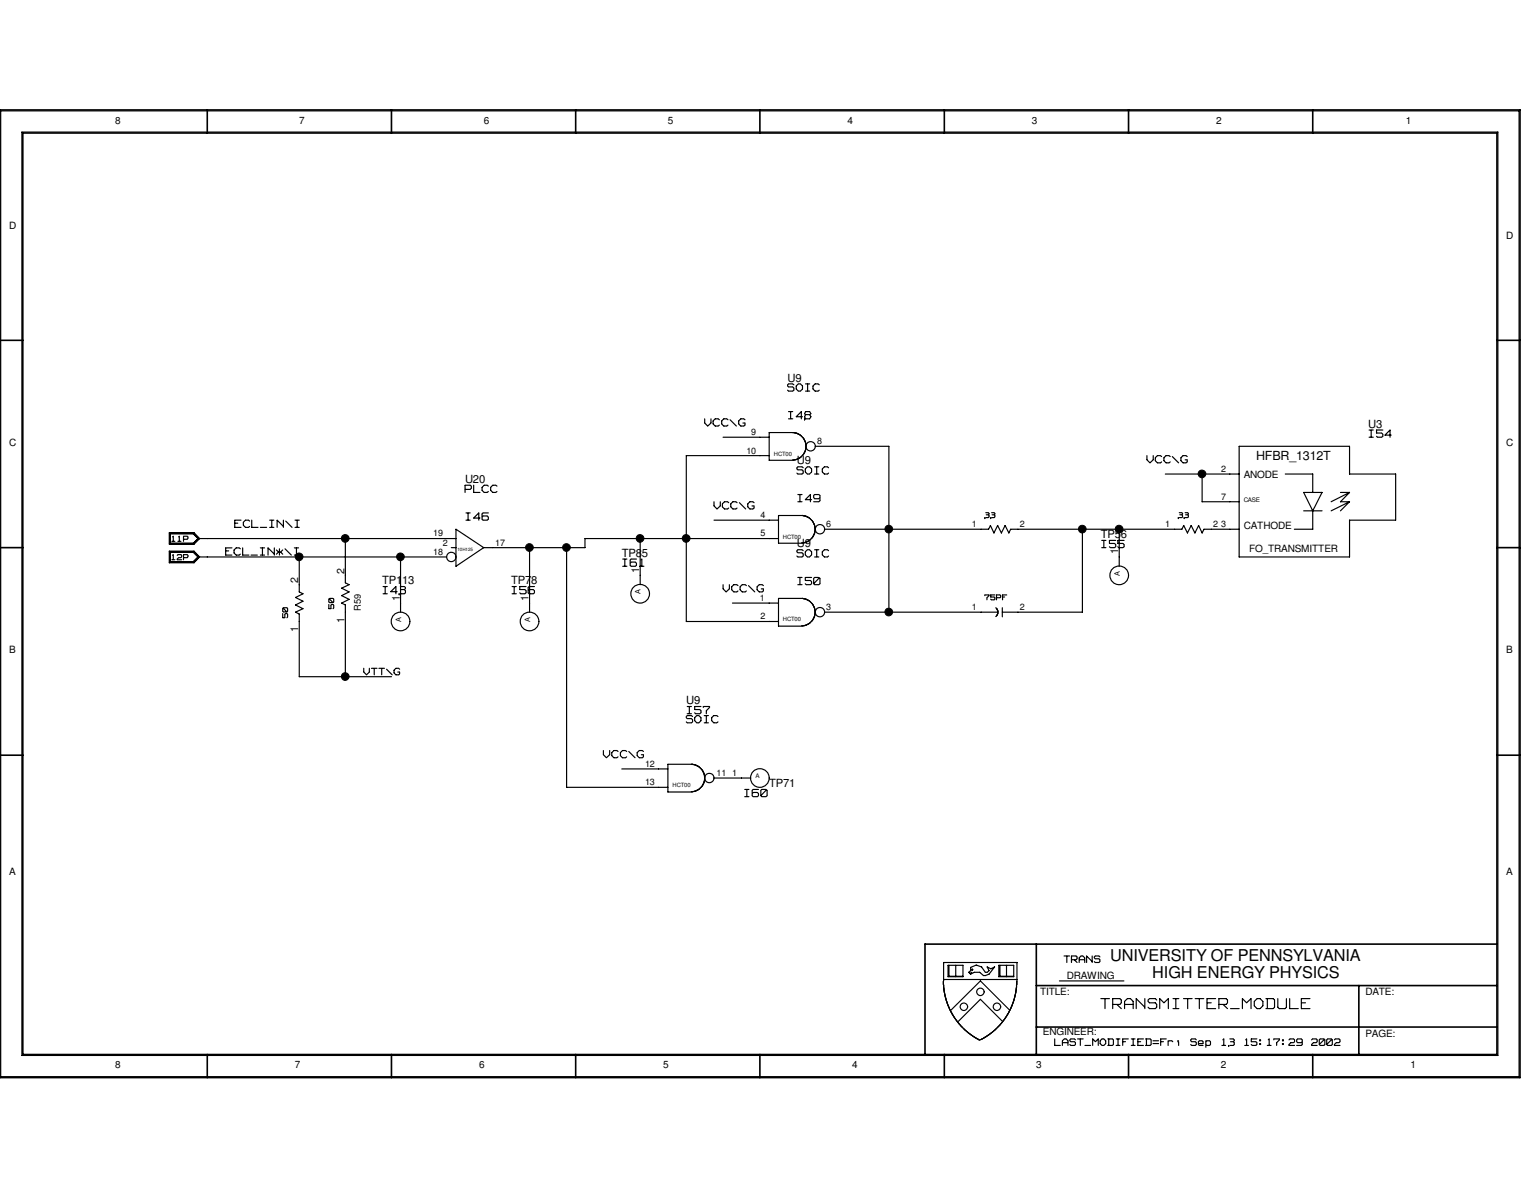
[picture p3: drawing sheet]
<svg xmlns="http://www.w3.org/2000/svg" width="279mm" height="216mm" viewBox="0 0 279 216" stroke-linecap="round" stroke-linejoin="round" font-family="sans-serif">
<g fill="none" stroke="#000" stroke-width=".3">
<path d="M0 20h276.3v175.8h-276.3zM37.7 20v4.2M71.2 20v4.2M104.6 20v4.2M138.1 20v4.2M171.7 20v4.2M205.1 20v4.2M238.6 20v4.2M4.1 24.2h268v167.4h-268zM0 61.8h4.1M272.1 61.8h4.2M0 99.5h4.1"/>
<path d="M272.1 99.5h4.2M0 137.2h4.1M272.1 137.2h4.2M188.4 179.1h83.7M188.4 171.6v20M247 179.1v12.5M272.1 171.6h-104v19.9M37.7 191.6v4.2M71.2 191.6v4.2M104.6 191.6v4.2M138.1 191.6v4.2M171.7 191.6v4.2"/>
<path d="M188.4 186.6h83.7M205.1 191.6v4.2M238.6 191.6v4.2"/>
</g>
<g fill="none" stroke="#000" stroke-width=".21">
<path d="M.1 20.2h276v175.5h-276zM4 24h268.3v167.8h-268.3zM128.1 76.1v.7M128.1 76.9l.5 .5M129.2 76.1v.7M129.2 76.9l-.5 .5M129.6 77l.4 .4M129.6 76.5v.5M130 76.1l-.4 .4M130 76.1h.5M130 77.4h.5M130.6 76.1l.2 .2"/>
<path d="M130.8 77.3l-.2 .1M131.2 76.5v.5M131.2 77l.4 .4M131.4 79.5h8.4M131.6 76.1l-.4 .4M131.6 76.1h.5M131.6 77.4h.5M132.1 76.1l.2 .2M132.3 77.3l-.2 .1M132.7 76.3l1.2 1.1M134.3 76.5v.5M134.3 77l.4 .4"/>
<path d="M134.7 76.1l-.4 .4M134.7 76.1h.5M134.7 77.4h.5M135 76.9h.4M135.2 76.1l.2 .2M135.4 77.3l-.2 .1M135.4 76.9v.3M143.2 69.9v.2M143.2 70.1l.1 .2M143.2 70.9l.1 .2M143.3 69.8l-.1 .1M143.3 76.1h.8"/>
<path d="M143.3 74.8h.8M143.4 69.8h.7M143.4 71.1h.7M143.4 70.3h.7M143.7 74.8v1.3M144.1 69.8l.2 .1M144.1 70.3l.2 .2M144.3 70.6v.3M144.3 70.9l-.2 .2M144.7 70.7l.4 .4M144.8 75.7h1.1M144.9 78.8l.9 .5"/>
<path d="M145 78.8l-.7-.2h-4.5v5.1h4.2M145.1 69.8l-.4 .3v.6M145.2 69.8h.3M145.2 71.1h.3M145.2 79h.1M145.5 69.8l.4 .3v.6M145.7 74.8v1.3M145.7 74.8l-1 .9M145.8 79.4l.4 .5M145.9 70.7l-.4 .4M146.2 79.8l.1 .2M146.3 76.1h.1"/>
<path d="M146.4 74.8l-.1 .4 .1 .2-.1 .3 .1 .4M146.4 69.8h.8M146.4 71.1h.8M146.5 76.1h.7M146.5 74.8h.7M146.5 75.4h.7M146.8 69.8v1.2M147.2 74.8l.2 .4-.2 .2 .2 .3-.2 .4M147.8 70.7l.4 .4M148.2 69.8l-.4 .4v.5M148.2 69.8h.5M148.2 71.1h.5"/>
<path d="M148.7 69.8l.2 .1M148.9 70.9l-.2 .2M248.9 79.5h.7M248.9 78.1h.7M249.3 78.2v1.2M250.2 79.3l.2 .2M250.2 78.1v.6M250.3 78.7h.8M250.3 78.1h1.1M250.4 79.5h.7M251.2 78.7l.2 .2M251.4 79.3l-.2 .2"/>
<path d="M251.4 79v.2M251.8 79.1h1.1M252.7 78.2v1.3M252.7 78.1l-.9 1M30.8 96.8h4.5l1 1.1-1 1h-4.5zM30.8 96.9h4.4l1 1-1 .9h-4.4zM30.9 96.9h4.3l.9 1-.9 .9h-4.3zM30.9 97h4.2l.9 .9-.9 .8h-4.2zM31.2 98.4h.6M31.5 97.5l-.1 .1M31.5 97.5v.8M32.3 98.4h.6"/>
<path d="M32.6 97.5l-.1 .1M32.6 97.5v.8M33.4 97.5v.9M33.4 97.5h.6M33.4 98h.6M34 97.5l.2 .1M34.2 97.6v.2M34.2 97.8l-.2 .2M36 97.9h46.9M41 99.6h1.2M41 99.6v1.3M42.5 100v.5"/>
<path d="M42.7 94.5h1.1M42.7 94.6v1.2M42.7 95.8h1.1M42.7 95.1h.5M43.4 99.6h-.4l-.5 .3M43.5 99.6l.2 .1M44.1 99.6v1.3M44.2 95v.4M44.2 95.5l.4 .3M44.6 94.5l-.4 .4M44.7 94.5h.4M44.7 95.8h.4"/>
<path d="M45.2 94.5l.2 .2M45.4 95.7l-.2 .1M45.8 94.5v1.3M45.8 95.8h1.1M47.3 99.6h.8M47.3 95.8h1.2M47.7 99.6v1.2M48.7 99.6l1.1 1.1M48.7 99.6v1.3M49 94.5h.8M49 95.8h.8M49.4 94.6v1.2"/>
<path d="M49.9 99.6v1.3M50.2 99.9l.4 .4M50.4 94.5l1.1 1.1M50.4 94.6v1.2M50.8 99.7v1.2M51.4 99.9l-.4 .4h-.3M51.5 94.5v1.3M51.8 99.7l1.2 1.2M51.9 94.7l1.2 1.1M53.5 99.6h.8M53.6 94.5h.8M53.6 95.8h.8"/>
<path d="M53.9 99.6v1.2M54 94.6v1.2M62.8 97.9v8l.7 .4-1.4 .6 1.4 .7-1.4 .6 1.4 .7-1.4 .7 .7 .3v13.1M82 99.5h.9M82.9 96.2l5 3.3-5 3.4zM84.5 88.2h.9M84.5 88.2v1.3M84.6 88.9h.8M84.7 94.5h.8M84.7 93.2h.8M85.1 93.3v1.2M85.5 88.2l.2 .1"/>
<path d="M85.7 88.4v.3l-.2 .2M86.1 88.2v1.3M86.1 94.1h1.1M86.1 89.5h1.1M87 93.3v1.2M87 93.2l-.9 .9M87.6 94.4l.2 .1M87.6 88.6v.5M87.6 93.4v.9M87.6 89.1l.4 .4M87.8 93.8l-.1 .1M87.8 93.2l-.2 .2"/>
<path d="M87.8 93.8h.7M87.8 94.5h.7M87.8 93.2h1M88 88.2l-.4 .4M88.1 89.5h.4M88.1 88.2h.4M88.6 93.8l.2 .2M88.6 88.2l.2 .1M88.8 94v.3M88.8 94.4l-.2 .1M88.8 89.3l-.2 .2M89.2 88.6v.5"/>
<path d="M89.2 89.1l.4 .4M89.6 88.2l-.4 .4M89.6 89.5h.5M89.6 88.2h.5M90.1 88.2l.2 .1M90.3 89.3l-.2 .2M96.3 99.5v11.8M103 99.5v43.6h18.4M116.4 97.9v8.4M129.8 91.9l.5 .6M129.8 94.5h11.7M129.8 91.2v.7"/>
<path d="M130.9 91.2v.7M130.9 91.9l-.6 .6M131.3 91.6v.5M131.3 92.1l.4 .4M131.7 91.2l-.4 .4M131.7 91.2h.5M131.7 92.5h.5M132.2 91.2l.3 .2M132.5 92.3l-.3 .2M132.8 91.6v.5M132.8 92.1l.4 .4M133.2 91.2l-.4 .4"/>
<path d="M133.3 91.2h.4M133.3 92.5h.4M133.8 91.2l.2 .2M134 92.3l-.2 .2M134.4 91.4l1.2 1.1M135.9 91.6v.5M135.9 92.1l.4 .4M136.3 91.2l-.4 .4M136.4 91.2h.4M136.4 92.5h.4M136.7 91.9h.3M136.9 91.2l.2 .2"/>
<path d="M137.1 92.3l-.2 .2M137.1 91.9v.4M139.8 82.8h-15v30.1h16.7M141.5 97.9h-35.2v1.6h-18.4M144.9 85v.2M144.9 85.2l.1 .2M144.9 86l.1 .1M145 83.4h.1M145 84.8l-.1 .2M145 99.9l-.1 .1M145 91.2h.8M145 89.9h.8"/>
<path d="M145.1 84.8h.7M145.1 86.1h.7M145.1 99.9h.7M145.1 85.4h.7M145.2 83.3h.1M145.4 89.9v1.2M145.8 82.9l-.9 .6-.8 .1M145.8 84.8l.2 .2M145.8 85.4l.2 .2v.3M145.8 99.9l.2 .2M146 86l-.2 .1M146.2 82.3l-.4 .5"/>
<path d="M146.3 80.1l.2 .5v.8l-.3 1M146.3 80v.1M146.3 80.1h.1M146.3 82.1h.1M146.4 85.3v.4M146.4 85.8l.4 .3h.3M146.4 98.6h.1M146.4 90.8h1.1M146.6 93.9h.1M146.7 98.4h.1M146.8 94h.1M147 98.3h.1"/>
<path d="M147.1 94.1h.1M147.1 84.8h-.3l-.4 .4M147.1 99.9h-.3l-.4 .4M147.2 84.8l.3 .4M147.2 99.9l.3 .4M147.3 89.9v1.3M147.3 89.9l-.9 .9M147.4 94.4l-.4-.3-1-.4h-4.5v5h4.2M147.4 98l-.9 .6-.8 .1M147.4 94.4l.5 .7 .3 .8-.1 .8-.2 .6M147.5 85.3v.4M147.5 85.8l-.3 .3"/>
<path d="M147.7 94.7h.1M147.8 97.5h.1M147.9 97.4l-.5 .5M147.9 95h.1M147.9 97.3v.1M147.9 90.1v.3M147.9 97.2v.1M147.9 90.4l.2 .2M147.9 91.2h.9M148 95.2v.1M148 95.4l.1 .1M148.1 96.9h-.1"/>
<path d="M148.1 89.9l-.2 .1M148.1 84.8h.7M148.1 86.1h.7M148.1 99.9h.7M148.1 90.6h.7M148.1 89.9h.7M148.2 81.1h13.4v30.2M148.5 84.9v1.2M148.5 99.9v1.3M148.8 89.9l.3 .1M149 90.5l-.2 .1M149.1 91l-.3 .2"/>
<path d="M149.1 90.1v.9M149.5 85.8l.4 .3h.5M149.5 85.3v.4M149.9 96.2h29.8l.3-.7 .7 1.4 .7-1.4 .6 1.4 .7-1.4 .7 1.4 .3-.7h31.1l.4-.7 .7 1.4 .6-1.4 .7 1.4 .7-1.4 .6 1.4 .4-.7h6.4M150.4 84.8h-.5l-.4 .4M150.4 99.9h-.5l-.4 .4M150.4 84.8l.2 .2M150.4 99.9l.2 .2M150.6 86l-.2 .1M179 94.1h.1M179.2 94.1h.4M179.2 93.2h.4"/>
<path d="M179.3 93.6h.3M179.7 93.2l.1 .1M179.7 93.6l.1 .1M179.8 93.3v.1M179.8 93.7v.2M179.8 93.9l-.1 .2M179.8 93.4l-.1 .2M180.1 94.1h.1M180.3 94.1h.4M180.3 93.2h.4M180.3 93.6h.4M180.7 93.2l.1 .1"/>
<path d="M180.8 93.6v.1M180.8 93.3v.1M180.8 93.7v.2M180.8 93.9l-.1 .2M180.8 93.4l-.1 .2M196.8 96.2v15.1h-14.6M200.3 98.2h.7M200.3 99.5h.7M200.7 98.3v1.2M201.7 99.4l.1 .1M201.7 98.2v.6M201.7 98.2h1.1"/>
<path d="M201.7 98.8h.9M201.9 99.5h.7M202.6 98.8l.2 .2M202.8 99.4l-.2 .1M202.8 99v.3M203.2 99.4l.2 .1M203.2 98.2v.6M203.2 98.2h1.1M203.2 98.8h.9M203.4 99.5h.7M203.5 96.2v6.7M204.1 98.8l.2 .2"/>
<path d="M204.3 99.4l-.2 .1M204.3 99v.3M208.5 83.6l.5 .5M208.5 82.8v.7M209.6 82.8v.7M209.6 83.6l-.6 .5M210 83.2v.5M210 83.7l.4 .4M210.4 82.8l-.4 .4M210.4 82.8h.5M210.4 84.1h.5M210.9 82.8l.3 .2"/>
<path d="M211.2 83.9l-.3 .2M211.6 83.2v.5M211.6 83.7l.4 .4M211.8 86.1h13.5M212 82.8l-.4 .4M212 82.8h.5M212 84.1h.5M212.5 82.8l.2 .2M212.7 83.9l-.2 .2M213.1 83l1.1 1.1M214.2 94.1h.1M214.4 93.2h.4l.2 .1"/>
<path d="M214.7 83.2v.5M214.7 83.7l.4 .4M214.9 93.6l.1 .1M215 93.9l-.6 .2M215 93.4l-.5 .2M215 93.3v.1M215 93.7v.2M215.1 82.8l-.4 .4M215.1 82.8h.5M215.1 84.1h.5M215.3 94.1h.1M215.4 83.6h.4"/>
<path d="M215.4 94.1h.5M215.4 93.2h.5M215.5 93.6h.4M215.6 82.8l.2 .2M215.8 83.9l-.2 .2M215.8 83.6v.3M215.9 93.2l.1 .1M215.9 93.6l.1 .1M216 93.3v.1M216 93.7v.2M216 93.9l-.1 .2M216 93.4l-.1 .2"/>
<path d="M218.5 86.1v5.1h6.8M225.3 81.1h20v5h8.4v8.4h-8.4v6.7h-20zM233.6 86.1h5v3.4M237 89.5h3.3l-1.7 3.3zM237 92.8h3.3M238.6 92.8v3.4h-3.3M243.7 89.5h1.6M245.3 89.5l-3.3 1.7M245.3 89.5l-1.6 1.7h1.6M245.3 91.2l-1.6 1.6M245.3 91.2l-3.3 1.6M30.8 100.2h4.5l1 1-1 1.1h-4.5z"/>
<path d="M30.8 100.2h4.4l1 1-1 1h-4.4zM30.9 100.3h4.3l.9 .9-.9 .9h-4.3zM30.9 100.4h4.2l.9 .8-.9 .9h-4.2zM31.2 101.7h.6M31.5 100.8l-.1 .1M31.5 100.8v.9M32.2 101.6v.1M32.3 101.7h.7M32.3 100.8l-.1 .1M32.4 100.8h.5M32.5 101.3l-.3 .3M32.5 101.3h.4"/>
<path d="M32.9 100.8l.1 .1M33 101v.1M33 101.2l-.1 .1M33.4 100.8h.6M33.4 100.8v.9M33.4 101.3h.6M34 100.8l.2 .1M34.2 101.2l-.2 .1M34.2 101v.1M36 101.2h45.2M41.1 100.9h1.1M41.1 100.1h.5"/>
<path d="M42.5 100.5l.5 .4h.4M43.7 100.7l-.2 .2M44.2 100.9h1.1M45.6 100.9h1.2M47.3 100.9h.8M50.6 100.4l-.4 .3M51.1 100.4l.3 .3M51.4 111.1l.1 .1M51.4 110.6v.4M51.4 111.5v.7M51.4 112.3h.4M51.5 110.5v.1"/>
<path d="M51.5 110.4l-.1 .2M51.6 110.6l.5 .6M51.6 110.4h.5M51.6 111.2h.5M51.8 111.7v.5M51.9 111.5l-.1 .1M51.9 111.5h.2M52.2 110.4l.1 .2M52.2 111.5l.1 .1M52.3 111.1l-.1 .1M52.3 112.1l-.1 .2M52.3 110.6v.4"/>
<path d="M52.3 111.7v.4M53.5 100.9h.8M54.4 101.2v6.4l.7 .3-1.4 .7 1.4 .7-1.4 .6 1.4 .7-1.4 .7 .7 .3v11.4h16.8M59.8 109.4l.1 .1M59.8 108.9v.4M59.8 109.9v.7M59.8 110.6h.4M59.9 108.8v.1M59.9 108.8l-.1 .1M59.9 108.8h.6M59.9 108.9l.6 .6M59.9 109.5h.6"/>
<path d="M60.2 110v.6M60.3 109.9l-.1 .1M60.3 109.9h.2M60.5 108.8l.2 .1M60.5 109.9l.2 .1M60.7 109.4l-.2 .1M60.7 110.5l-.2 .1M60.7 108.9v.4M60.7 110v.4M69.6 107.9h.8M69.6 106.6h.8M70 106.6v1.3"/>
<path d="M71 107.5l1-.9v1.3M71.1 107.5h1.1M72.6 107.9h.1M72.8 107.9h.6M72.8 106.6h.6M72.8 101.2v10.1M72.9 107.1h.5M73.5 106.6l.2 .2M73.5 107.2l.2 .2M73.7 106.8v.1M73.7 107.4v.3M73.7 107.7l-.2 .2"/>
<path d="M73.7 107l-.2 .1M93.1 107.9h.8M93.1 106.6h.8M93.5 106.6v1.3M94.5 107.7l.2 .2M94.5 106.6v.5M94.5 107.1h.9M94.5 106.6h1.1M94.7 107.9h.7M95.4 107.1l.2 .3M95.6 107.7l-.2 .2M95.6 107.4v.3"/>
<path d="M96 107.7l.2 .2M96 106.8v.9M96.2 107.1l-.1 .2M96.2 106.6l-.2 .2M96.2 107.9h.7M96.2 107.1h.7M96.2 106.6h1M96.9 107.1l.3 .3M97.2 107.4v.3M97.2 107.7l-.3 .2M113.2 102.9h.8M113.2 101.6h.8"/>
<path d="M113.6 101.6v1.3M114.6 102.7l.1 .2M114.6 101.8v.9M114.7 102.2l-.1 .1M114.7 101.6l-.1 .2M114.8 102.9h.6M114.8 102.2h.6M114.8 101.6h.9M115.5 102.2l.2 .2M115.7 102.4v.3M115.7 102.7l-.2 .2M116.3 102.9h.8"/>
<path d="M116.7 101.6l-.2 .2M116.7 101.6v1.3M131.4 107l.6 .5M131.4 106.3v.7M132.6 106.3v.7M132.6 107l-.6 .6M133 107.2l.4 .4M133 106.7v.4M133.1 109.6h8.4M133.4 106.3l-.4 .3M133.4 106.3h.5M133.4 107.6h.5"/>
<path d="M133.9 106.3l.3 .1M134.2 107.4l-.3 .2M134.5 106.7v.4M134.5 107.2l.4 .4M134.9 106.3l-.4 .3M135 106.3h.4M135 107.6h.4M135.5 106.3l.2 .1M135.7 107.4l-.2 .2M136.1 106.4l1.1 1.2M137.6 106.7v.4M137.6 107.2l.4 .4"/>
<path d="M138 106.3l-.4 .3M138 106.3h.5M138 107.6h.5M138.4 107h.3M138.6 106.3l.2 .1M138.8 107.4l-.2 .2M138.8 107v.4M144.9 100.1v.1M144.9 100.3l.1 .2M144.9 101l.1 .2M145 106.3h.8M145 104.9h.8"/>
<path d="M145.1 101.2h.7M145.1 100.5h.7M145.4 105v1.2M145.8 100.5l.2 .2M146 100.7v.3M146 101l-.2 .2M146.4 100.3v.5M146.4 104.9v.6M146.4 106.1l.2 .2M146.4 100.8l.4 .4h.3M146.4 104.9h1.1M146.4 105.5h.9"/>
<path d="M146.6 113.6h.1M146.6 106.3h.7M146.6 109h.1M146.9 109.1l.5 .4M146.9 113.4l-.5 .3h-.7M147 109.1l-1-.3h-4.5v5h4.2M147.1 113.3h.1M147.3 105.5l.2 .2M147.4 113l-.6 .5M147.4 109.5l.6 .8M147.5 106.1l-.2 .2M147.5 100.3v.5"/>
<path d="M147.5 105.7v.3M147.5 100.8l-.3 .4M147.7 112.7h.1M147.8 110h.1M147.9 112.4h.1M147.9 105.2v.8M147.9 106.1l.2 .2M148 110.2v.1M148 110.4l.2 .6-.1 .8-.3 .8-.4 .4M148 110.3v.1M148 112.1v.1M148 110.5h.1"/>
<path d="M148.1 112h-.1M148.1 104.9l-.2 .2M148.1 101.2h.7M148.1 106.3h.7M148.1 104.9h.7M148.8 105.2l-.8 .8M148.8 105.1h.2M148.8 104.9l.3 .2M149.1 106.1l-.3 .2M149.1 105.2v.8M149.5 100.8l.4 .4h.5M149.5 100.3v.5"/>
<path d="M149.9 111.3h31.5M150.6 101l-.2 .2M179 108.1v.1M179.1 108.1h.6M179.4 108.7v.3M179.7 108.3l-.3 .3M179.8 108.1v.1M180.1 108.9l.1 .1M180.1 108.1v.4M180.1 108.5h.6M180.1 108.1h.7M180.3 109h.4"/>
<path d="M180.7 108.5l.1 .1M180.8 108.9l-.1 .1M180.8 108.7v.1M181 110.4l.1 .1M181.1 112l-.1 .1M181.1 110.5l.3 .5v.5l-.3 .5M181.1 108.1h.6M181.1 108.2v.8M181.2 108.6h.5M181.2 111.8h.1M181.3 110.8v.1M181.8 108.1l.1 .1"/>
<path d="M181.9 108.3l-.1 .3M182.2 110.4v1.7M182.2 108.2v.8M182.2 108.1h.8M182.3 108.5h.3M66.1 122.1l.5 .5M66.1 121.5v.6M67.1 121.5v.6M67.1 122.1l-.5 .5M67.5 121.5h1M68 121.5v1.1M68.9 121.5h1"/>
<path d="M69.4 121.5v1.1M70.3 121.6l1 1M71.6 121.8v.5M71.6 122.3l.4 .3M72 121.5l-.4 .3M72 121.5h.4M72 122.6h.4M72.3 122.1h.3v.3M72.5 121.5l.1 .1M72.6 122.5l-.1 .1M109.7 137.2l.5 .5M109.7 136.4v.7"/>
<path d="M110.8 136.4v.7M110.8 137.2l-.6 .5M111.2 136.8v.5M111.2 137.3l.4 .4M111.6 136.4l-.4 .4M111.6 136.4h.5M111.6 137.7h.5M112.1 136.4l.3 .2M112.4 137.5l-.3 .2M112.8 136.8v.5M112.8 137.3l.4 .4M113 139.7h8.4"/>
<path d="M113.2 136.4l-.4 .4M113.2 136.4h.5M113.2 137.7h.5M113.7 136.4l.2 .2M113.9 137.5l-.2 .2M114.3 136.6l1.1 1.1M115.8 136.8v.5M115.8 137.3l.4 .4M116.2 136.4l-.4 .4M116.2 136.4h.5M116.2 137.7h.5M116.6 137.2h.3"/>
<path d="M116.8 136.4l.2 .2M117 137.2v.3l-.2 .2M124.8 130.2v.2M124.8 130.4l.1 .2M124.8 131.2l.1 .2M124.9 130l-.1 .2M124.9 128.4h.8M124.9 129.7h.8M125 130h.6M125 131.4h.6M125 130.6h.6M125.3 128.4v1.3"/>
<path d="M125.7 130l.2 .2M125.7 130.6l.2 .2M125.9 130.9v.2M125.9 131.2l-.2 .2M126.3 129.5l.1 .2M126.3 131l.4 .4M126.3 128.4v.5M126.3 130.5v.4M126.3 128.4h1.1M126.3 128.9h.9M126.5 139.1h.1M126.5 129.7h.7"/>
<path d="M126.7 130l-.4 .4M126.7 130h.3l.4 .4M126.7 139.2h.1M127 139.4h.1M127.2 128.9l.2 .3M127.3 139.6l-.6-.5-.8-.2h-4.5v5h4.2M127.4 139.7l.3 .3 .4 1.1-.1 1.1-.6 .9M127.4 131l-.4 .4h-.3M127.4 129.2v.3l-.2 .2M127.4 130.5v.4M127.6 139.9v.1M127.8 128.4v.2"/>
<path d="M127.9 128.4h1M128 130h.8M128 131.4h.8M128.4 129.2v.5M128.4 130.1v1.2M128.9 128.6l-.5 .6M129 128.4v.2M129.4 130.5v.4M129.4 131l.4 .4M129.8 130l-.4 .4M129.8 130h.5M129.8 131.4h.5"/>
<path d="M130.3 130l.2 .2M130.5 131.2l-.2 .2M126.6 143.7h-.1M126.7 143.6h.1M126.9 143.5h.1M127.3 143.2l-.9 .6-.8 .1M127.7 142.7h.1M127.8 140.2v.1M127.8 142.5h.1M127.9 140.5h.1M129.8 141.4h6.7M135.4 144.8h.7"/>
<path d="M135.4 143.5h.7M135.8 143.5v1.2M136.7 144.6l.2 .2h.7M136.7 143.7v.9M137.6 144h-.7l-.1 .2M137.7 144l.2 .2M137.9 144.3v.3M137.9 144.6l-.2 .2M137.9 143.5h-1l-.2 .1M138.3 144.6l.2 .2M138.3 143.7v.9M138.5 143.5l-.2 .1"/>
<path d="M138.5 144.8h.7M138.5 143.5h.7M139.2 143.7l-.9 .9M139.2 143.6h.2M139.2 143.5l.2 .1M139.4 144.6l-.2 .2M139.4 143.7v.9M171.5 178.9v.1M171.5 178h13.4M172.3 175.4h2.7v2.1h-2.7zM172.5 175.4v2h2.5M173.7 175.4v2.1"/>
<path d="M176.4 175.8l1.1-.4 .9 .3 .7 1h.4l.3-.3-.3-.7 .6 .4 .7-.4-1 1.3-.7 .3h-.3l-.7-.6h-1l-.7 .3-.3-.3 .3-.3zM176.7 176.7l-.4 .2M176.8 176.2h-.1v.1h.1M181.6 175.4h2.7v2.1h-2.7zM181.8 175.4v2h2.5M183 175.4v2.1M184.8 178.3l-.2 2.5-.7 2.1M184.9 174.9v3.4M184.9 174.9h-13.4l.1 5.2 .4 1.6 .8 2.1M192.6 178.3h11.7M193.4 173.7h1M193.9 173.8v1.1"/>
<path d="M194.8 173.7h.8M194.8 173.8v1.1M194.8 174.4h.8M195.3 174.5l.5 .4M195.6 173.7l.2 .2M195.8 174.2l-.2 .2M195.8 173.9v.3M196.2 174.1v.8M196.2 174.4h.9M196.5 173.7l-.3 .4M196.6 173.7h.2M196.8 173.7l.4 .4"/>
<path d="M197.2 174.1v.8M197.5 173.7l1 1M197.5 173.8v1.1M198.5 173.7v1.2M198.9 173.9v.1M198.9 174.1l.2 .1M198.9 174.8l.2 .1M199.1 173.7l-.1 .2M199.1 173.7h.6M199.1 174.9h.6M199.1 174.2h.6M199.8 173.7l.1 .2"/>
<path d="M199.8 174.2l.1 .2M199.9 174.5v.2M199.9 174.8l-.1 .1M172.1 182.2h.1M172.3 182.6h.1M172.4 182.8h.1M172.7 183.5h.1M172.8 183.7l.1 .2M172.8 183.6l5.4-5.3 5.4 5.3M172.9 183.9l.3 .6M172.9 183.9h.1M173 184v.1"/>
<path d="M173.1 184.3h.1M173.2 184.5l.5 .6M173.2 184.5h.1M173.3 184.6v.1M173.5 185h.1M173.7 185.2l1.3 1.6M173.7 185.1v.1M173.9 185.4v.1M174.2 185.6l4-4 4 4M174.3 186v.1M175 186.8l1.5 1.3 1.3 .7M175.8 187.5h.1"/>
<path d="M176.4 188h.1M176.8 188.3h.1M177.2 188.5h.1M177.4 188.6h.1M177.7 188.8l.4 .2M178 189h.1M178.5 188.8l-.3 .2M178.7 188.7h.1M179 188.5h.1M179.4 188.3h.1M179.7 188h.1M180.3 187.7h.1"/>
<path d="M181.3 186.8l-1.3 1.1-1.6 .9M182.2 185.7h.1M182.6 185.2h.1M182.9 184.8h.1M183.1 184.4v.1M183.3 184.1h.1M183.4 183.9h.1M183.7 183.3v.1M183.7 183.3l-1 1.8-1.4 1.6M183.7 183.3h.1M183.9 182.8l-.2 .5M184 182.7h.1"/>
<path d="M184.1 182.3v.1M184.5 181h.1M191.7 188.8v1.2M191.8 190h.9M193.1 189.2v.8M193.2 189.5h.9M193.5 188.8l-.4 .3M193.5 188.8h.3l.3 .3M194.1 189.2v.8M194.5 189v.1M194.5 189.1l.1 .2M194.5 189.8l.1 .2"/>
<path d="M194.6 188.8l-.1 .1M194.7 188.8h.6M194.7 189.3h.6M194.7 190h.6M195.3 188.8l.2 .2M195.3 189.3l.2 .2M195.5 189.5v.3M195.5 189.8l-.2 .2M195.9 188.8h1M196.4 188.8v1.2M197.2 190h1M199.1 189.3l-.5-.5v1.2"/>
<path d="M199.1 189.3l.5-.5v1.2M200 189.2v.4M200 189.7l.3 .3M200.1 181.5h1.6M200.3 188.8l-.3 .3M200.4 188.8h.2M200.4 190h.2M200.7 188.8l.3 .3M200.9 181.5v1.8M201 189.2v.4M201 189.7l-.3 .3M201.4 188.8h.8"/>
<path d="M201.4 190h.8M201.5 188.8v1.1M202.2 188.8l.2 .2M202.3 181.5h1.2M202.3 181.5v1.8M202.3 182.5h1.2M202.4 189.8l-.2 .2M202.4 189v.8M202.9 188.8h.7M202.9 190h.7M203.1 182.6l.7 .7M203.2 188.8v1.1"/>
<path d="M203.6 181.5l.2 .2M203.8 182.2l-.2 .3M203.8 181.8v.4M204.1 189.3h.5M204.4 182v1.3M204.5 182.5h1.5M204.9 181.5l-.5 .5M205 181.5h.4M205.1 188.8h-1v1.2M205.5 181.5l.5 .5M205.7 188.8h.6M205.7 190h.6"/>
<path d="M206 182v1.3M206 188.8v1.1M206.5 181.5l1.6 1.5M206.5 181.5v1.8M206.9 189.3h.4M206.9 190h1M207.9 188.8h-1.1v1.2M208.1 181.5v1.8M208.2 188.8h.8M208.2 190h.8M208.4 188.8v1.1M208.7 181.7v.2"/>
<path d="M208.7 182l.3 .2M208.7 183l.3 .3M209 181.5l-.3 .2M209 182.2h1M209 181.5h1M209 183.3h1M209.1 188.8l.2 .2M209.3 189.8l-.2 .2M209.3 189v.8M209.6 189.1h1M209.6 189.7h1M210 181.5l.3 .2"/>
<path d="M210 182.2l.3 .3M210.3 182.6v.4M210.3 183l-.3 .3M210.8 181.5l.7 .7M210.8 181.5v1.8M211 189.3h.5M212 188.8h-1v1.2M212.3 189.1v.9M212.4 181.5v1.8M212.4 181.5l-.8 .7M212.5 189.1l-.1 .2M212.6 189.1h.4"/>
<path d="M213 189.1l.2 .2M213.2 181.5h1.1M213.2 183.3h1.1M213.7 181.5v1.8M214.1 189.1h.1M214.1 189.3h.1M214.2 189.4v.6M215.1 181.5h1.6M215.9 181.5v1.8M216.5 189.1l.2 .2h.6l.2 .2M216.5 189v.1M216.5 189.8l.2 .2h.6l.2-.2"/>
<path d="M216.5 188.9l.2-.1h.6l.2 .2M217.3 181.5h1.5M217.5 189.5v.3M217.8 189.8l.2 .2M217.8 189.4v.4M217.9 189.7h.8M218 189.1l-.2 .2M218 181.5v1.8M218.1 189.1h.4l.2 .2M218.1 190h.6M218.7 189.4v.3M219.2 189.1v1.2"/>
<path d="M219.2 189.9l.2 .1M219.4 189.1l-.2 .2M219.4 189.1h.4M219.4 190h.4M219.4 181.5h1.6M219.4 181.5v1.8M219.5 182.2h.7M219.5 183.3h1.5M219.9 189.1l.1 .2M220 189.8l-.1 .2M220 189.4v.4M221.6 181.5h1.2"/>
<path d="M221.6 181.5v1.8M221.6 182.5h1.2M222.1 190h.7M222.3 189l.2-.2v1.1M222.4 182.6l.7 .7M222.9 181.5l.2 .2M223.1 182.2l-.2 .3M223.1 181.8v.4M223.4 190h.1M223.6 188.8h.6M223.6 190h.6M223.7 189.3h.5"/>
<path d="M223.7 183.3h1.6M224.2 188.8l.2 .2M224.2 189.4l.2 .1M224.4 189v.1M224.4 189.5v.3M224.4 189.8l-.2 .2M224.4 189.1l-.2 .2M225.8 181.5l.8 .7M225.8 181.5v1.8M226.3 190h.6M226.4 189l.2-.2v1.1M227.4 181.5v1.8"/>
<path d="M227.4 181.5l-.8 .7M227.5 189.8l.1 .2M227.5 188.8v.5M227.5 188.8h1M227.5 189.3h.8M227.7 190h.6M228 182.8l.5 .5M228 182v.8M228.3 189.3l.2 .2M228.5 189.8l-.2 .2M228.5 189.5v.3M228.5 181.5l-.5 .5"/>
<path d="M228.6 181.5h.4M228.6 183.3h.4M229 189h.1M229 189l.1 .1M229 189.7h.1M229 189.7l.1 .1M229.1 181.5l.5 .5M229.2 189v.1M229.2 189.7v.1M229.6 182v.8M229.6 182.8l-.5 .5M230.1 181.5h1.3"/>
<path d="M230.1 183.3h1.3M230.4 190h.7M230.4 181.5v1.8M230.5 189l.2-.2v1.1M231.4 181.5l.3 .2M231.6 188.8v.2M231.6 188.8h.9M231.7 181.8v1.2M231.7 183l-.3 .3M232.1 189.5v.5M232.3 183l.2 .3M232.3 181.5v1.5"/>
<path d="M232.5 189l-.4 .5M232.6 188.8v.2M232.6 183.3h1M233.1 189h.2M233.1 189v.1M233.1 189.7v.1M233.1 189.7h.2M233.2 189.1h.1M233.2 189.8h.1M233.3 189v.1M233.3 189.7v.1M233.8 181.5v1.5"/>
<path d="M233.8 183l-.2 .3M234.3 189.9v.1M234.4 190h.9M234.4 181.5v1.8M234.5 188.8l-.2 .2M234.5 183.3h1.5M234.5 188.8h.6M234.7 189.5l-.4 .3M234.7 189.5h.4M235.2 188.8l.1 .2M235.3 189v.3M235.3 189.3l-.1 .2"/>
<path d="M235.7 189.3l.2 .2M235.7 189v.3M235.7 190h.8M235.9 188.8l-.2 .2M235.9 188.8h.6M235.9 189.5h.6M236.6 188.8l.1 .2M236.6 181.5h1.5M236.6 181.5v1.8M236.6 182.2h.7M236.6 183.3h1.5M236.7 189.4l-.1 .1"/>
<path d="M236.7 189.8l-.1 .2M236.7 189v.8M238.4 189.9v.1M238.5 190h.9M238.6 188.8l-.2 .2M238.6 188.8h.6M238.8 189.5l-.4 .3M238.8 189.5h.4M239.3 188.8l.1 .2M239.4 189v.3M239.4 189.3l-.1 .2M239.8 189.8l.2 .2"/>
<path d="M239.8 189v.8M240 188.8l-.2 .2M240 188.8h.6M240 190h.6M240.6 189l-.7 .8M240.7 189h.1M240.7 188.8l.1 .2M240.8 189.8l-.1 .2M240.8 189v.8M241.2 189l.2-.2h.6l.2 .2M241.2 189.8l.1 .2h.7l.2-.2M241.2 189v.8"/>
<path d="M242 189l-.8 .8M242 189h.1M242.2 189v.8M242.6 189.9v.1M242.6 190h1M242.7 188.8l-.1 .2M242.8 188.8h.6M242.9 189.5l-.3 .3M243 189.5h.4M243.4 188.8l.2 .2M243.6 189v.3M243.6 189.3l-.2 .2"/>
<circle cx="147.4" cy="81.1" r=".85"/>
<circle cx="149.1" cy="96.2" r=".85"/>
<circle cx="72.8" cy="112.9" r="1.7"/>
<circle cx="82" cy="101.2" r=".85"/>
<circle cx="96.3" cy="112.9" r="1.7"/>
<circle cx="116.4" cy="107.9" r="1.7"/>
<circle cx="149.1" cy="111.3" r=".85"/>
<circle cx="203.4" cy="104.6" r="1.7"/>
<circle cx="128.9" cy="141.4" r=".85"/>
<circle cx="138.1" cy="141.4" r="1.7"/>
<circle cx="175.2" cy="183" r=".68"/>
<circle cx="178.2" cy="180.2" r=".68"/>
<circle cx="181.2" cy="183" r=".68"/>
</g>
<g fill="#000">
<circle cx="62.8" cy="97.8" r=".7"/>
<circle cx="96.2" cy="99.5" r=".7"/>
<circle cx="103" cy="99.5" r=".7"/>
<circle cx="116.4" cy="97.8" r=".7"/>
<circle cx="124.7" cy="97.8" r=".7"/>
<circle cx="161.6" cy="96.2" r=".7"/>
<circle cx="196.7" cy="96.2" r=".7"/>
<circle cx="203.4" cy="96.2" r=".7"/>
<circle cx="218.5" cy="86.1" r=".7"/>
<circle cx="54.4" cy="101.2" r=".7"/>
<circle cx="72.8" cy="101.2" r=".7"/>
<circle cx="161.6" cy="111.2" r=".7"/>
<circle cx="62.8" cy="122.9" r=".7"/>
</g>
<g fill="none" stroke="#000" stroke-width=".18">
<circle cx="62.8" cy="97.8" r=".7"/>
<circle cx="96.2" cy="99.5" r=".7"/>
<circle cx="103" cy="99.5" r=".7"/>
<circle cx="116.4" cy="97.8" r=".7"/>
<circle cx="124.7" cy="97.8" r=".7"/>
<circle cx="161.6" cy="96.2" r=".7"/>
<circle cx="196.7" cy="96.2" r=".7"/>
<circle cx="203.4" cy="96.2" r=".7"/>
<circle cx="218.5" cy="86.1" r=".7"/>
<circle cx="54.4" cy="101.2" r=".7"/>
<circle cx="72.8" cy="101.2" r=".7"/>
<circle cx="161.6" cy="111.2" r=".7"/>
<circle cx="62.8" cy="122.9" r=".7"/>
</g>
<text font-size="3.5" fill="#fff" x="200.1" y="183.7">TRANSMITTER_MODULE</text>
<g font-size="3">
<text x="201.8" y="174.6">UNIVERSITY OF PENNSYLVANIA</text>
<text x="209.5" y="177.8">HIGH ENERGY PHYSICS</text>
</g>
<g font-size="2.5" fill="#fff">
<text x="143.2" y="71.3">SOIC</text>
<text x="128.1" y="77.7">VCC\G</text>
<text x="143.3" y="76.4">I48</text>
<text x="248.9" y="79.7">I54</text>
<text x="84.5" y="89.7">PLCC</text>
<text x="144.9" y="86.4">SOIC</text>
<text x="208.5" y="84.4">VCC\G</text>
<text x="84.7" y="94.8">I46</text>
<text x="129.8" y="92.8">VCC\G</text>
<text x="145" y="91.4">I49</text>
<text x="41" y="101.1">ECL_IN*\I</text>
<text x="42.7" y="96.1">ECL_IN\I</text>
<text x="144.9" y="101.5">SOIC</text>
<text x="200.3" y="99.8">I55</text>
<text x="113.2" y="103.2">I61</text>
<text x="131.4" y="107.8">VCC\G</text>
<text x="145" y="106.5">I50</text>
<text x="69.6" y="108.2">I43</text>
<text x="93.1" y="108.2">I56</text>
<text x="124.8" y="131.6">SOIC</text>
<text x="124.9" y="130">I57</text>
<text x="109.7" y="138">VCC\G</text>
<text x="135.4" y="145">I60</text>
</g>
<text font-size="2.3" x="228.3" y="83.6">HFBR_1312T</text>
<g font-size="2.2" fill="#fff">
<text x="66.1" y="122.9">VTT\G</text>
<text x="193.4" y="175.1">TRANS</text>
<text x="191.7" y="190.2">LAST_MODIFIED=Fri Sep 13 15:17:29 2002</text>
</g>
<g font-size="2">
<text x="143.2" y="69.3">U9</text>
<text x="248.7" y="77.7">U3</text>
<text x="84.5" y="87.8">U20</text>
<text x="144.9" y="84.4">U9</text>
<text x="113" y="101.2">TP85</text>
<text x="144.9" y="99.5">U9</text>
<text x="200.1" y="97.8">TP56</text>
<text x="69.5" y="106.2">TP113</text>
<text x="92.9" y="106.2">TP78</text>
<text x="124.8" y="128">U9</text>
<text x="139.8" y="143">TP71</text>
</g>
<g font-size="2" fill="#fff">
<text x="52.6" y="112.3" transform="rotate(-90 52.6 112.3)">50</text>
<text x="61" y="110.6" transform="rotate(-90 61 110.6)">50</text>
</g>
<g font-size="1.9">
<text x="203.3" y="100.8" transform="rotate(-90 203.3 100.8)">1</text>
<text x="54.2" y="105.9" transform="rotate(-90 54.2 105.9)">2</text>
<text x="62.6" y="104.2" transform="rotate(-90 62.6 104.2)">2</text>
<text x="116.2" y="104.1" transform="rotate(-90 116.2 104.1)">1</text>
<text x="62.6" y="113.2" transform="rotate(-90 62.6 113.2)">1</text>
<text x="72.7" y="109.1" transform="rotate(-90 72.7 109.1)">1</text>
<text x="96.1" y="109.1" transform="rotate(-90 96.1 109.1)">1</text>
<text x="54.2" y="114.8" transform="rotate(-90 54.2 114.8)">1</text>
</g>
<g font-size="1.8">
<text x="20.9" y="22.5">8</text>
<text x="54.4" y="22.5">7</text>
<text x="87.9" y="22.5">6</text>
<text x="121.4" y="22.5">5</text>
<text x="154.1" y="22.5">4</text>
<text x="187.6" y="22.5">3</text>
<text x="221.1" y="22.5">2</text>
<text x="255.6" y="22.5">1</text>
<text x="1.7" y="41.7">D</text>
<text x="273.8" y="43.4">D</text>
<text x="1.7" y="81.1">C</text>
<text x="273.8" y="81.1">C</text>
<text x="226.1" y="87">ANODE</text>
<text x="226.1" y="96.1">CATHODE</text>
<text x="227.1" y="100.3">FO_TRANSMITTER</text>
<text x="1.7" y="118.7">B</text>
<text x="273.8" y="118.7">B</text>
<text x="1.7" y="159">A</text>
<text x="273.8" y="159">A</text>
<text x="193.9" y="177.9">DRAWING</text>
<text x="189.1" y="180.9">TITLE:</text>
<text x="248.2" y="180.9">DATE:</text>
<text x="189.6" y="188.1">ENGINEER:</text>
<text x="248.2" y="188.4">PAGE:</text>
<text x="20.9" y="194.1">8</text>
<text x="53.6" y="194.1">7</text>
<text x="87.1" y="194.1">6</text>
<text x="120.6" y="194.1">5</text>
<text x="154.9" y="194.1">4</text>
<text x="188.4" y="194.1">3</text>
<text x="221.9" y="194.1">2</text>
<text x="256.4" y="194.1">1</text>
</g>
<g font-size="1.8" fill="#fff">
<text x="31.2" y="98.6">11P</text>
<text x="31.2" y="101.9">12P</text>
</g>
<g font-size="1.7" fill="#fff">
<text x="179" y="94.2">33</text>
<text x="214.2" y="94.2">33</text>
<text x="179" y="109.2">75PF</text>
</g>
<text font-size="1.7" x="65.6" y="111.1" transform="rotate(-90 65.6 111.1)">R59</text>
<g font-size="1.6">
<text x="135.7" y="82.4">10</text>
<text x="136.6" y="79.1">9</text>
<text x="148.5" y="80.7">8</text>
<text x="222" y="85.8">2</text>
<text x="138.3" y="94.1">4</text>
<text x="150.2" y="95.8">6</text>
<text x="176.7" y="95.8">1</text>
<text x="185.4" y="95.8">2</text>
<text x="211.8" y="95.8">1</text>
<text x="220.6" y="95.8">2</text>
<text x="222" y="95.8">3</text>
<text x="222" y="90.8">7</text>
<text x="78.7" y="100.8">18</text>
<text x="78.7" y="97.5">19</text>
<text x="80.5" y="99.1">2</text>
<text x="90" y="99.1">17</text>
<text x="138.3" y="97.5">5</text>
<text x="138.1" y="109.2">1</text>
<text x="138.3" y="112.6">2</text>
<text x="150.2" y="110.9">3</text>
<text x="176.7" y="110.9">1</text>
<text x="185.4" y="110.9">2</text>
<text x="117.3" y="142.7">13</text>
<text x="117.3" y="139.4">12</text>
<text x="130.3" y="141.1">11</text>
<text x="133.1" y="141.1">1</text>
</g>
<g font-size="1.3">
<text x="116.5" y="107.9" transform="rotate(-90 116.5 107.9)">A</text>
<text x="203.5" y="104.6" transform="rotate(-90 203.5 104.6)">A</text>
<text x="72.9" y="113" transform="rotate(-90 72.9 113)">A</text>
<text x="96.4" y="113" transform="rotate(-90 96.4 113)">A</text>
</g>
<g font-size="1.1">
<text x="140.7" y="82.8">HCT00</text>
<text x="226.1" y="91.1">CASE</text>
<text x="142.3" y="97.9">HCT00</text>
<text x="142.3" y="112.9">HCT00</text>
<text x="122.3" y="143.1">HCT00</text>
<text x="137.3" y="141.4">A</text>
</g>
<text font-size=".8" x="83.1" y="100.2">10H125</text>
</svg>
